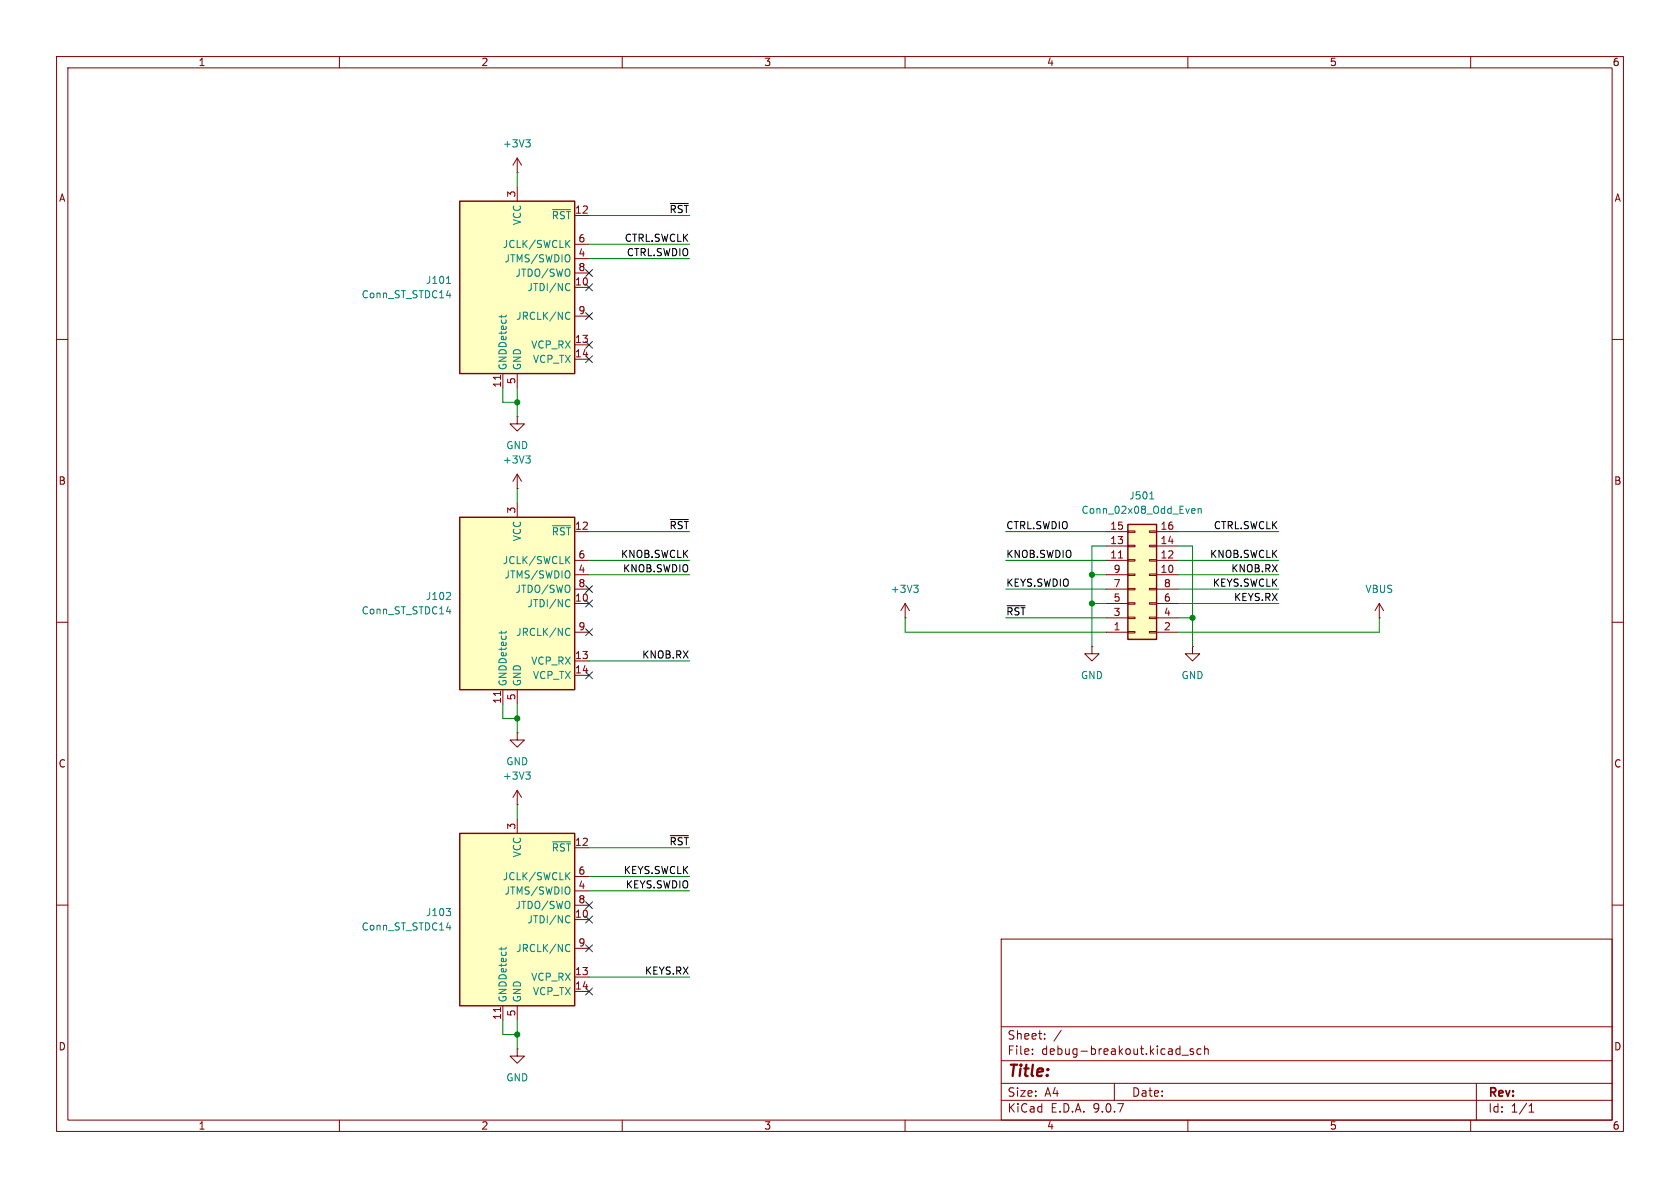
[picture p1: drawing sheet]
<svg xmlns="http://www.w3.org/2000/svg" width="297mm" height="210mm" viewBox="0 0 297 210" stroke-linecap="round" stroke-linejoin="round" font-family="sans-serif">
<path d="M0 0h297v210h-297z" fill="#fff" stroke="#fff" stroke-width=".18"/>
<g fill="none" stroke="#840000" stroke-width=".18">
<path d="M10 10h277v190h-277zM12 12h273v186h-273zM60 10v2M110 10v2M160 10v2M210 10v2M260 10v2M10 60h2M285 60h2M10 110h2M243.8 109.2h.1M243.8 106.7l-.7 1.3"/>
<path d="M243.8 106.7l.8 1.3M243.8 106.7v2.5M285 110h2M10 160h2M177 166h108v32h-108zM285 160h2M60 198v2M110 198v2M160 198v2M177 194.5h108M177 191.5h108M177 187.5h108"/>
<path d="M177 181.5h108M182.5 186.3v.1M182.5 185.5v.1M184.7 183.6v.1M184.7 182.8v.1M187.6 182.1l-1.3 2M197 191.5v3M209 186.5h1.1M210 198v2M211 185.5l-.4-.1-.2 .2 .1 .2 .5 .2v.3h-.6M212.3 185.5l-.4-.1-.3 .3v.4l.1 .2h.6M213 185.5l.2-.1 .3 .1 .1 .9"/>
<path d="M213 184.9v1.5M260 198v2M261 191.5v6.5M270.3 196.6h.9M270.3 195.5l.4-.4v1.5"/>
</g>
<path d="M81.3 147.3h20.3v30.5h-20.3z" fill="#ffffc2"/>
<path d="M81.3 147.3h20.3v30.5h-20.3z" fill="none" stroke="#840000" stroke-width=".25"/>
<path d="M91.4 144.8v2.5M101.6 149.9h2.5M101.6 154.9h2.5M101.6 157.5h2.5M88.5 178.1v.7M88.9 177.8v2.5M91.4 177.8v2.5M101.6 160h2.5M101.6 162.6h2.5M101.6 167.6h2.5M101.6 172.7h2.5M101.6 175.3h2.5" fill="none" stroke="#840000" stroke-width=".18"/>
<path d="M97.7 148.8h3.2M100.2 154.8l.5 .7M100.7 154.2l-.7 .8M78.9 160.6h.8l-.5 .5M78.9 164h.8M79.5 161.1l.2 .2-.2 .5M88.6 167.5v.4M89.5 167.5l-.1 .2M100.2 167l.3-.1 .2 .2M100.4 161.9l.3 .1M100.7 163l-.3 .1M100.7 168.1l-.2 .1h-.3" fill="none" stroke="#008484" stroke-width=".18"/>
<path d="M81.3 35.6h20.3v30.4h-20.3z" fill="#ffffc2"/>
<path d="M81.3 35.6h20.3v30.4h-20.3z" fill="none" stroke="#840000" stroke-width=".25"/>
<g fill="none" stroke="#840000" stroke-width=".18">
<path d="M91.4 33v2.6M101.6 38.1h2.5M101.6 43.2h2.5M101.6 45.7h2.5M101.6 48.3h2.5M101.6 50.8h2.5M101.6 55.9h2.5M88.5 66.3v.8M88.9 66v2.6M91.4 66v2.6M101.6 61h2.5M101.6 63.5h2.5"/>
<path d="M91.4 86.4h.1M91.4 83.8v2.6M91.4 83.8l-.7 1.3M91.4 83.8l.8 1.3"/>
</g>
<g fill="none" stroke="#008484" stroke-width=".18">
<path d="M97.7 37.1h3.2M78.9 50.1h.8M78.9 52.2h.8M88.6 55.7v.5M89.5 55.7l-.1 .2M100.2 43l.5 .8M100.2 55.3l.3-.1 .2 .1M100.4 50.1l.3 .1M100.7 42.5l-.7 .7M100.7 51.3l-.3 .1M100.7 56.3l-.2 .2-.3-.1M93 80.6h.7l-.4 .5"/>
<path d="M93.5 81.1l.2 .2v.3l-.2 .3"/>
</g>
<path d="M199.4 92.7h5.1v20.3h-5.1z" fill="#ffffc2"/>
<path d="M199.4 92.7h5.1v20.3h-5.1z" fill="none" stroke="#840000" stroke-width=".25"/>
<g fill="none" stroke="#840000" stroke-width=".18">
<path d="M91.4 30.5h.1M91.4 27.9v2.6M91.4 27.9l-.7 1.3M91.4 27.9l.8 1.3M91.4 73.7v1.2h1.3l-1.3 1.3-1.2-1.3h1.2M91.4 73.7h.1M195.6 99.1h3.8M195.6 96.5h3.8M195.6 94h3.8M197.7 98.6h.8M199.4 98.9h1.3v.3h-1.3zM199.4 96.4h1.3v.2h-1.3z"/>
<path d="M199.4 93.9h1.3v.2h-1.3zM203.2 98.9h1.3v.3h-1.3zM203.2 96.4h1.3v.2h-1.3zM203.2 93.9h1.3v.2h-1.3zM204.5 99.1h3.8M204.5 96.5h3.8M204.5 94h3.8M160 109.2h.1M160 106.7l-.7 1.3M160 106.7l.8 1.3M160 106.7v2.5M193 114.3v1.3h1.3l-1.3 1.2-1.2-1.2h1.2"/>
<path d="M193 114.3h.1M195.6 111.8h3.8M195.6 109.2h3.8M195.6 106.7h3.8M195.6 104.1h3.8M195.6 101.6h3.8M199.4 111.6h1.3v.3h-1.3zM199.4 109.1h1.3v.2h-1.3zM199.4 106.6h1.3v.2h-1.3zM199.4 104h1.3v.3h-1.3zM199.4 101.5h1.3v.2h-1.3zM203.2 111.6h1.3v.3h-1.3z"/>
<path d="M203.2 109.1h1.3v.2h-1.3zM203.2 106.6h1.3v.2h-1.3zM203.2 104h1.3v.3h-1.3zM203.2 101.5h1.3v.2h-1.3zM204.5 111.8h3.8M204.5 109.2h3.8M204.5 106.7h3.8M204.5 104.1h3.8M204.5 101.6h3.8M91.4 129.5v1.3h1.3l-1.3 1.3-1.2-1.3h1.2M91.4 129.5h.1M91.4 139.7l-.7 1.3"/>
<path d="M91.4 139.7l.8 1.3M91.4 139.7v2.5M91.4 142.2h.1"/>
</g>
<path d="M93 24.7h.7l-.4 .5M93.5 25.2l.2 .2v.3l-.2 .3M203.3 88.2h.7M210.9 89.9l.3 .1 .1 .2-.6 .1M211.2 90.7h-.3M211.8 90l.2-.1 .3 .1 .1 .7M211.8 89.9v.8M161.5 103.4h.8l-.4 .5M162.1 103.9l.2 .3v.3l-.2 .2M93 136.5h.7l-.4 .5M93.5 137l.2 .2v.3l-.2 .2" fill="none" stroke="#008484" stroke-width=".18"/>
<path d="M81.3 91.4h20.3v30.5h-20.3z" fill="#ffffc2"/>
<path d="M81.3 91.4h20.3v30.5h-20.3z" fill="none" stroke="#840000" stroke-width=".25"/>
<g fill="none" stroke="#840000" stroke-width=".18">
<path d="M91.4 88.9v2.5M101.6 94h2.5M101.6 99.1h2.5M101.6 101.6h2.5M101.6 104.1h2.5M101.6 106.7h2.5M101.6 111.8h2.5M101.6 116.8h2.5M101.6 119.4h2.5M210.8 114.3v1.3h1.3l-1.3 1.2-1.3-1.2h1.3M210.8 114.3h.1M88.5 122.2v.7"/>
<path d="M88.9 121.9v2.6M91.4 121.9v2.6M91.4 185.4v1.3h1.3l-1.3 1.3-1.2-1.3h1.2M91.4 185.4h.1"/>
</g>
<path d="M97.7 92.9h3.2M100.2 98.9l.5 .7M100.7 98.4l-.7 .7M78.9 108.1h.8M79.5 104.8l.2 .2-.1 .3-.7 .7h.8M88.6 111.6v.5M89.5 111.6l-.1 .2M100.2 111.1h.3l.2 .1M100.4 106l.3 .1M100.7 107.1l-.3 .2M100.7 112.2l-.2 .1h-.3" fill="none" stroke="#008484" stroke-width=".18"/>
<path d="M118.5 36h3.2M118.5 91.8h3.2M178 107.1h3.2M118.5 147.7h3.2" fill="none" stroke="#000" stroke-width=".18"/>
<g fill="none" stroke="#008400" stroke-width=".18">
<path d="M91.4 30.5v2.5M104.1 38.1h17.8M104.1 45.7h17.8M104.1 43.2h17.8M88.9 68.6v2.5h2.5M91.4 68.6v5.1M91.4 86.4v2.5M104.1 99.1h17.8M104.1 94h17.8M177.8 99.1h17.8M177.8 94h17.8M195.6 96.5h-2.6v17.8"/>
<path d="M208.3 96.5h2.5v17.8M208.3 99.1h17.8M208.3 94h17.8M104.1 101.6h17.8M104.1 116.8h17.8M160 109.2v2.6h35.6M177.8 104.1h17.8M177.8 109.2h17.8M193 106.7h2.6M193 101.6h2.6M208.3 104.1h17.8M208.3 109.2h2.5"/>
<path d="M208.3 106.7h17.8M208.3 101.6h17.8M243.8 109.2v2.6h-35.5M88.9 124.5v2.5h2.5M91.4 124.5v5M91.4 142.2v2.6M104.1 149.9h17.8M104.1 154.9h17.8M104.1 157.5h17.8M104.1 172.7h17.8M88.9 180.3v2.6h2.5M91.4 180.3v5.1"/>
</g>
<g fill="none" stroke="#000084" stroke-width=".18">
<path d="M103.5 55.3l1.2 1.2M103.5 50.2l1.2 1.2M103.5 47.7l1.2 1.2M104.7 55.3l-1.2 1.2M104.7 50.2l-1.2 1.2M104.7 47.7l-1.2 1.2M103.5 60.4l1.2 1.2M103.5 62.9l1.2 1.2M104.7 60.4l-1.2 1.2M104.7 62.9l-1.2 1.2M103.5 106.1l1.2 1.2M103.5 118.8l1.2 1.2"/>
<path d="M103.5 103.5l1.2 1.2M103.5 111.2l1.2 1.2M104.7 106.1l-1.2 1.2M104.7 118.8l-1.2 1.2M104.7 103.5l-1.2 1.2M104.7 111.2l-1.2 1.2M103.5 159.4l1.2 1.2M104.7 159.4l-1.2 1.2M103.5 162l1.2 1.2M103.5 167l1.2 1.2M103.5 174.7l1.2 1.2M104.7 162l-1.2 1.2"/>
<path d="M104.7 167l-1.2 1.2M104.7 174.7l-1.2 1.2"/>
</g>
<g fill="#008400" stroke="#008400" stroke-width=".18">
<circle cx="210.8" cy="109.2" r=".46"/>
<circle cx="193" cy="106.7" r=".46"/>
<circle cx="193" cy="101.6" r=".46"/>
<circle cx="91.4" cy="182.9" r=".46"/>
<circle cx="91.4" cy="127" r=".46"/>
<circle cx="91.4" cy="71.1" r=".46"/>
</g>
<text font-size="2.8" fill="#840000" x="178" y="190.9">Title:</text>
<g font-size="2.1" fill="#840000">
<text x="178" y="184">Sheet:</text>
<text x="178" y="186.7">File:</text>
<text x="184.1" y="186.7">debug-breakout.kicad_sch</text>
<text x="178" y="196.9">KiCad</text>
<text x="178" y="194.1">Size:</text>
<text x="184.7" y="194.1">A4</text>
<text x="185.7" y="196.9">E.D.A.</text>
<text x="193.3" y="196.9">9.0.7</text>
<text x="200" y="194.1">Date:</text>
<text x="263" y="194.3">Rev:</text>
<text x="263" y="196.9">Id:</text>
<text x="267.1" y="196.9">1/1</text>
</g>
<g font-size="1.8" fill="#840000">
<text x="35" y="11.9">1</text>
<text x="85" y="11.9">2</text>
<text x="135" y="11.9">3</text>
<text x="185" y="11.9">4</text>
<text x="235" y="11.9">5</text>
<text x="285" y="11.9">6</text>
<text x="10.3" y="35.9">A</text>
<text x="91.2" y="35" transform="rotate(-90 91.2 35)">3</text>
<text x="285.3" y="35.9">A</text>
<text x="101.6" y="37.8">12</text>
<text x="102.2" y="42.9">6</text>
<text x="102.2" y="45.5">4</text>
<text x="101.6" y="50.5">10</text>
<text x="102.2" y="48">8</text>
<text x="102.2" y="55.6">9</text>
<text x="101.6" y="60.7">13</text>
<text x="101.6" y="63.2">14</text>
<text x="88.6" y="68.6" transform="rotate(-90 88.6 68.6)">11</text>
<text x="91.2" y="68" transform="rotate(-90 91.2 68)">5</text>
<text x="10.3" y="85.9">B</text>
<text x="285.3" y="85.9">B</text>
<text x="91.2" y="90.9" transform="rotate(-90 91.2 90.9)">3</text>
<text x="101.6" y="93.7">12</text>
<text x="196.2" y="93.7">15</text>
<text x="205.1" y="93.7">16</text>
<text x="102.2" y="98.8">6</text>
<text x="102.2" y="101.3">4</text>
<text x="196.2" y="98.8">11</text>
<text x="196.2" y="96.3">13</text>
<text x="196.8" y="101.3">9</text>
<text x="205.1" y="101.3">10</text>
<text x="205.1" y="98.8">12</text>
<text x="205.1" y="96.3">14</text>
<text x="101.6" y="106.4">10</text>
<text x="102.2" y="103.9">8</text>
<text x="196.8" y="106.4">5</text>
<text x="196.8" y="103.9">7</text>
<text x="205.7" y="106.4">6</text>
<text x="205.7" y="103.9">8</text>
<text x="102.2" y="111.5">9</text>
<text x="196.8" y="111.5">1</text>
<text x="196.8" y="109">3</text>
<text x="205.7" y="111.5">2</text>
<text x="205.7" y="109">4</text>
<text x="101.6" y="116.6">13</text>
<text x="101.6" y="119.1">14</text>
<text x="88.6" y="124.5" transform="rotate(-90 88.6 124.5)">11</text>
<text x="91.2" y="123.9" transform="rotate(-90 91.2 123.9)">5</text>
<text x="10.3" y="135.9">C</text>
<text x="285.3" y="135.9">C</text>
<text x="91.2" y="146.8" transform="rotate(-90 91.2 146.8)">3</text>
<text x="101.6" y="149.6">12</text>
<text x="102.2" y="154.7">6</text>
<text x="102.2" y="157.2">4</text>
<text x="102.2" y="159.8">8</text>
<text x="101.6" y="162.3">10</text>
<text x="102.2" y="167.4">9</text>
<text x="101.6" y="172.5">13</text>
<text x="91.2" y="179.8" transform="rotate(-90 91.2 179.8)">5</text>
<text x="101.6" y="175">14</text>
<text x="10.3" y="185.9">D</text>
<text x="88.6" y="180.4" transform="rotate(-90 88.6 180.4)">11</text>
<text x="285.3" y="185.9">D</text>
<text x="35" y="199.9">1</text>
<text x="85" y="199.9">2</text>
<text x="135" y="199.9">3</text>
<text x="185" y="199.9">4</text>
<text x="235" y="199.9">5</text>
<text x="285" y="199.9">6</text>
</g>
<g font-size="1.8" fill="#008484">
<text x="88.8" y="26.3">+3V3</text>
<text x="92.3" y="39.9" transform="rotate(-90 92.3 39.9)">VCC</text>
<text x="97.4" y="39">~{RST}</text>
<text x="88.8" y="44">JCLK/SWCLK</text>
<text x="89.1" y="46.6">JTMS/SWDIO</text>
<text x="63.8" y="52.9">Conn_ST_STDC14</text>
<text x="75.2" y="50.4">J101</text>
<text x="91" y="49.1">JTDO/SWO</text>
<text x="93.1" y="51.7">JTDI/NC</text>
<text x="91.2" y="56.7">JRCLK/NC</text>
<text x="89.8" y="65.5" transform="rotate(-90 89.8 65.5)">GNDDetect</text>
<text x="92.3" y="65.5" transform="rotate(-90 92.3 65.5)">GND</text>
<text x="93.8" y="61.8">VCP_RX</text>
<text x="94.1" y="64.4">VCP_TX</text>
<text x="88.8" y="82.1">+3V3</text>
<text x="89.4" y="79.6">GND</text>
<text x="199.5" y="88.5">J501</text>
<text x="92.3" y="95.8" transform="rotate(-90 92.3 95.8)">VCC</text>
<text x="97.4" y="94.8">~{RST}</text>
<text x="191.1" y="91">Conn_02x08_Odd_Even</text>
<text x="88.8" y="99.9">JCLK/SWCLK</text>
<text x="75.2" y="106.3">J102</text>
<text x="89.1" y="102.5">JTMS/SWDIO</text>
<text x="91" y="105">JTDO/SWO</text>
<text x="93.1" y="107.5">JTDI/NC</text>
<text x="157.4" y="105">+3V3</text>
<text x="241.3" y="105">VBUS</text>
<text x="63.8" y="108.8">Conn_ST_STDC14</text>
<text x="91.2" y="112.6">JRCLK/NC</text>
<text x="93.8" y="117.7">VCP_RX</text>
<text x="89.8" y="121.4" transform="rotate(-90 89.8 121.4)">GNDDetect</text>
<text x="92.3" y="121.4" transform="rotate(-90 92.3 121.4)">GND</text>
<text x="94.1" y="120.2">VCP_TX</text>
<text x="191" y="120.2">GND</text>
<text x="208.8" y="120.2">GND</text>
<text x="89.4" y="135.5">GND</text>
<text x="88.8" y="138">+3V3</text>
<text x="88.8" y="155.8">JCLK/SWCLK</text>
<text x="92.3" y="151.7" transform="rotate(-90 92.3 151.7)">VCC</text>
<text x="97.4" y="150.7">~{RST}</text>
<text x="89.1" y="158.3">JTMS/SWDIO</text>
<text x="91" y="160.9">JTDO/SWO</text>
<text x="63.8" y="164.7">Conn_ST_STDC14</text>
<text x="75.2" y="162.2">J103</text>
<text x="93.1" y="163.4">JTDI/NC</text>
<text x="91.2" y="168.5">JRCLK/NC</text>
<text x="93.8" y="173.6">VCP_RX</text>
<text x="89.8" y="177.3" transform="rotate(-90 89.8 177.3)">GNDDetect</text>
<text x="92.3" y="177.3" transform="rotate(-90 92.3 177.3)">GND</text>
<text x="94.1" y="176.1">VCP_TX</text>
<text x="89.4" y="191.4">GND</text>
</g>
<g font-size="1.8">
<text x="118.3" y="37.8">~{RST}</text>
<text x="110.3" y="42.8">CTRL.SWCLK</text>
<text x="110.7" y="45.4">CTRL.SWDIO</text>
<text x="118.3" y="93.6">~{RST}</text>
<text x="177.8" y="93.6">CTRL.SWDIO</text>
<text x="214.5" y="93.6">CTRL.SWCLK</text>
<text x="109.7" y="98.7">KNOB.SWCLK</text>
<text x="110" y="101.3">KNOB.SWDIO</text>
<text x="177.8" y="98.7">KNOB.SWDIO</text>
<text x="213.8" y="98.7">KNOB.SWCLK</text>
<text x="217.6" y="101.3">KNOB.RX</text>
<text x="177.8" y="103.8">KEYS.SWDIO</text>
<text x="214.3" y="103.8">KEYS.SWCLK</text>
<text x="218.1" y="106.3">KEYS.RX</text>
<text x="177.8" y="108.9">~{RST}</text>
<text x="113.4" y="116.5">KNOB.RX</text>
<text x="118.3" y="149.5">~{RST}</text>
<text x="110.2" y="154.6">KEYS.SWCLK</text>
<text x="110.5" y="157.1">KEYS.SWDIO</text>
<text x="113.9" y="172.4">KEYS.RX</text>
</g>
</svg>
